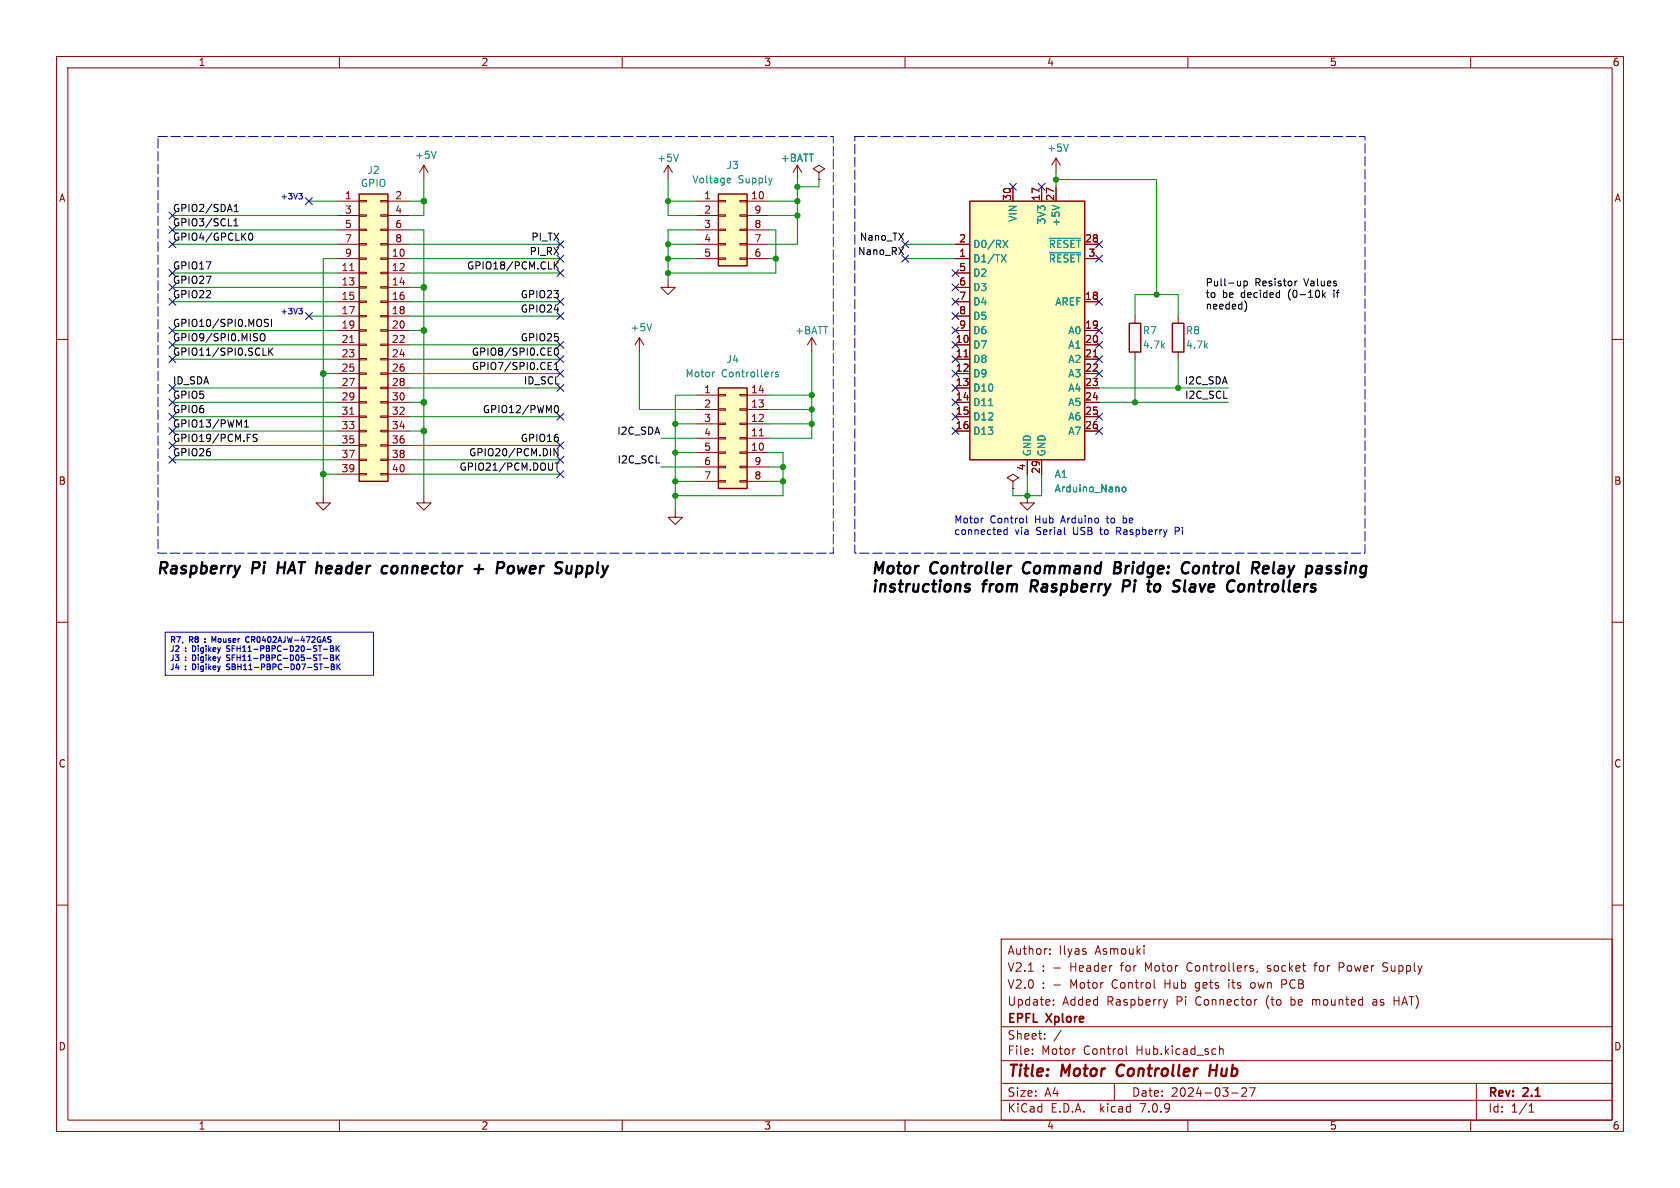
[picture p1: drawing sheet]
<svg xmlns="http://www.w3.org/2000/svg" width="297mm" height="210mm" viewBox="0 0 297 210" stroke-linecap="round" stroke-linejoin="round" font-family="sans-serif">
<path d="M0 0h297v210h-297z" fill="#fff" stroke="#fff" stroke-width=".18"/>
<g fill="none" stroke="#840000" stroke-width=".18">
<path d="M10 10h277v190h-277zM12 12h273v186h-273zM60 10v2M110 10v2M160 10v2M210 10v2M260 10v2M59.7 35.6h3.8M59.7 38.1h3.8M63.5 38h1.3v.2h-1.3zM63.5 35.4h1.3v.3h-1.3zM67.3 38h1.3v.2h-1.3z"/>
<path d="M67.3 35.4h1.3v.3h-1.3zM68.6 35.6h3.8M68.6 38.1h3.8M74.9 29.2l-.7 1.3M74.9 29.2v2.6M74.9 29.2l.8 1.3M118.1 29.2l-.8 1.3M118.1 29.2v2.6M118.1 29.2l.8 1.3M123.2 35.6h3.8M123.2 38.1h3.8M127 38h1.3v.2h-1.3z"/>
<path d="M127 35.4h1.3v.3h-1.3zM130.8 38h1.3v.2h-1.3zM130.8 35.4h1.3v.3h-1.3zM132.1 35.6h3.8M132.1 38.1h3.8M141 29.2l-.8 1.3M141 29.2v2.6M141 29.2l.7 1.3M144.8 30.5l1-.7-1-.6-1 .6 1 .7v1.3M144.8 31.8h.1M179.1 33v2.6M184.1 33v2.6"/>
<path d="M186.7 27.9l-.8 1.3M186.7 27.9v2.6M186.7 33v2.6M186.7 27.9l.8 1.3M10 60h2M59.7 45.7h3.8M59.7 53.3h3.8M59.7 58.4h3.8M59.7 43.2h3.8M59.7 48.3h3.8M59.7 50.8h3.8M59.7 55.9h3.8"/>
<path d="M59.7 40.6h3.8M61.8 47.8h.8M63.5 58.3h1.3v.2h-1.3zM63.5 55.8h1.3v.2h-1.3zM63.5 53.2h1.3v.3h-1.3zM63.5 50.7h1.3v.2h-1.3zM63.5 48.1h1.3v.3h-1.3zM63.5 45.6h1.3v.2h-1.3zM63.5 43.1h1.3v.2h-1.3zM63.5 40.5h1.3v.3h-1.3zM67.3 58.3h1.3v.2h-1.3zM67.3 55.8h1.3v.2h-1.3z"/>
<path d="M67.3 53.2h1.3v.3h-1.3zM67.3 50.7h1.3v.2h-1.3zM67.3 48.1h1.3v.3h-1.3zM67.3 45.6h1.3v.2h-1.3zM67.3 43.1h1.3v.2h-1.3zM67.3 40.5h1.3v.3h-1.3zM68.6 45.7h3.8M68.6 53.3h3.8M68.6 58.4h3.8M68.6 43.2h3.8M68.6 48.3h3.8M68.6 50.8h3.8"/>
<path d="M68.6 55.9h3.8M68.6 40.6h3.8M113 59.7l-.7 1.3M113 59.7v2.5M113 59.7l.8 1.3M118.1 49.5v1.3h1.3l-1.3 1.3-1.3-1.3h1.3M123.2 45.7h3.8M123.2 43.2h3.8M123.2 40.6h3.8M127 45.6h1.3v.2h-1.3zM127 43.1h1.3v.2h-1.3zM127 40.5h1.3v.3h-1.3z"/>
<path d="M130.8 45.6h1.3v.2h-1.3zM130.8 43.1h1.3v.2h-1.3zM130.8 40.5h1.3v.3h-1.3zM132.1 45.7h3.8M132.1 43.2h3.8M132.1 40.6h3.8M143.5 59.7l-.8 1.3M143.5 59.7v2.5M143.5 59.7l.8 1.3M168.9 45.7h2.5M168.9 53.3h2.5M168.9 58.4h2.5"/>
<path d="M168.9 43.2h2.5M168.9 48.3h2.5M168.9 50.8h2.5M168.9 55.9h2.5M191.8 45.7h2.5M191.8 53.3h2.5M191.8 58.4h2.5M191.8 43.2h2.5M200.7 55.9v1.3M208.3 55.9v1.3M285 60h2M59.7 61h3.8"/>
<path d="M59.7 63.5h3.8M59.7 66h3.8M59.7 68.6h3.8M59.7 71.1h3.8M59.7 73.7h3.8M59.7 76.2h3.8M59.7 78.7h3.8M61.8 60.5h.8M61.8 73.2h.8M63.5 78.6h1.3v.3h-1.3zM63.5 76.1h1.3v.2h-1.3zM63.5 73.5h1.3v.3h-1.3z"/>
<path d="M63.5 71h1.3v.2h-1.3zM63.5 68.5h1.3v.2h-1.3zM63.5 65.9h1.3v.3h-1.3zM63.5 63.4h1.3v.2h-1.3zM63.5 60.8h1.3v.3h-1.3zM67.3 78.6h1.3v.3h-1.3zM67.3 76.1h1.3v.2h-1.3zM67.3 73.5h1.3v.3h-1.3zM67.3 71h1.3v.2h-1.3zM67.3 68.5h1.3v.2h-1.3zM67.3 65.9h1.3v.3h-1.3zM67.3 63.4h1.3v.2h-1.3z"/>
<path d="M67.3 60.8h1.3v.3h-1.3zM68.6 61h3.8M68.6 63.5h3.8M68.6 66h3.8M68.6 68.6h3.8M68.6 71.1h3.8M68.6 73.7h3.8M68.6 76.2h3.8M68.6 78.7h3.8M123.2 69.9h3.8M123.2 77.5h3.8M123.2 74.9h3.8"/>
<path d="M123.2 72.4h3.8M127 79.9h1.3v.2h-1.3zM127 77.3h1.3v.3h-1.3zM127 74.8h1.3v.3h-1.3zM127 72.3h1.3v.2h-1.3zM127 69.7h1.3v.3h-1.3zM130.8 79.9h1.3v.2h-1.3zM130.8 77.3h1.3v.3h-1.3zM130.8 74.8h1.3v.3h-1.3zM130.8 72.3h1.3v.2h-1.3zM130.8 69.7h1.3v.3h-1.3zM132.1 69.9h3.8"/>
<path d="M132.1 77.5h3.8M132.1 74.9h3.8M132.1 72.4h3.8M134.2 77.1h.8M168.9 61h2.5M168.9 63.5h2.5M168.9 66h2.5M168.9 68.6h2.5M168.9 71.1h2.5M168.9 73.7h2.5M168.9 76.2h2.5M170.4 63.1h.7"/>
<path d="M191.8 61h2.5M191.8 63.5h2.5M191.8 66h2.5M191.8 68.6h2.5M191.8 71.1h2.5M191.8 73.7h2.5M191.8 76.2h2.5M193.3 63.1h.7M200.7 62.2v1.3M208.3 62.2v1.3M57.1 87.6v1.3h1.3l-1.3 1.3-1.2-1.3h1.2M59.7 81.3h3.8"/>
<path d="M59.7 83.8h3.8M63.5 83.7h1.3v.2h-1.3zM63.5 81.2h1.3v.2h-1.3zM67.3 83.7h1.3v.2h-1.3zM67.3 81.2h1.3v.2h-1.3zM68.6 81.3h3.8M68.6 83.8h3.8M74.9 87.6v1.3h1.3l-1.3 1.3-1.2-1.3h1.2M119.4 90.2v1.2h1.2l-1.2 1.3-1.3-1.3h1.3M123.2 80h3.8M123.2 82.6h3.8M123.2 85.1h3.8"/>
<path d="M127 85h1.3v.2h-1.3zM127 82.4h1.3v.3h-1.3zM130.8 85h1.3v.2h-1.3zM130.8 82.4h1.3v.3h-1.3zM132.1 80h3.8M132.1 82.6h3.8M132.1 85.1h3.8M179.1 85.1l1-.6-1-.7-1 .7 1 .6v1.3M179.1 86.4h.1M181.6 87.6v1.3h1.3l-1.3 1.3-1.3-1.3h1.3M181.6 81.3v2.5M184.1 81.3v2.5"/>
<path d="M10 110h2M285 110h2M10 160h2M285 160h2M177 166h108v32h-108zM181.8 171.7h.9M185.6 168.6v.1M185.6 167.8v.1M186.2 177.6v.1M186.2 176.8v.1M202.2 167.2v.1M204.1 174.6l.1 .1"/>
<path d="M206.4 176.7l-.4 1M217.2 173.2v.1M217.2 173.7v1M221.4 173.7l-.3 .3v.4l.3 .3M221.5 171.3v.3M222.2 176.7l-.2 .1M222.3 171.6l-.1 .3M224 171.6l.2 .1M224.1 170.8v.3M226.6 174h.6M227.2 173.2h-.6v1.5M232 176.7v1"/>
<path d="M232.1 176.8h-.1M232.2 170.7h.6M232.7 170.2l-.2 .2v1.3M236.7 171h.6M237.3 170.2h-.6v1.5M243.2 176.7l-.5 .1M243.2 177.1h-.3a.29 .29 0 0 0-.2 .3 .29 .29 0 0 0 .2 .3h.3M244.5 171.6l.5 .1M245.1 170.2h-.4l-.2 .3 .1 .3 .4 .2M246.5 176.2v1.5M246.5 176.9h.8M60 198v2"/>
<path d="M110 198v2M160 198v2M177 194.5h108M177 191.5h108M177 187.5h108M177 181.5h108M182.5 186.3v.1M182.5 185.5v.1M184.7 183.6v.1M184.7 182.8v.1M187.6 182.1l-1.3 2M197 191.5v3"/>
<path d="M199.1 184.9v1.3l.2 .2M210 198v2M215.6 184.9v1.5M215.6 185.5l.2-.1 .4 .1v.9M217.7 193.2h1.2M219.5 192.4l.6-.1 .2 .1 .1 .3-.9 1.1h.9M220.9 192.3h1l-.7 1.5M260 198v2M261 191.5v6.5M270.3 196.6h.9M270.3 195.5l.4-.4v1.5"/>
</g>
<path d="M197.7 188.5a1.27 1.27 0 0 0 0 1.6M213.9 189.2h1.2M214 188.2l-.2 2" fill="none" stroke="#840000" stroke-width=".4"/>
<g fill="none" stroke="#008484" stroke-width=".18">
<path d="M77.1 26.7l-.4 1.3M119.9 27.2l-.4 1.3M128.8 31.5h.3l.1 .3-.6 .1M129.1 32.3h-.3M186 36.3l1.3 .4M188.9 25.5l-.5 1.2M115.2 57.2l-.4 1.3M177 45l.9 1.3M177.3 42.5l.9 1.3M177.9 45l-.9 1.3M178.2 42.5l-.9 1.3M185.5 42.1h5.5"/>
<path d="M185.5 44.7h5.5M126.2 65.8h.1M136.6 65.8h.1M137.6 65.8h-.3l-.2 .2 .1 .1 .4 .2v.3h-.5M174.8 71.7h.7M198.4 86.2l.2-.1 .4 .1v.5l-.1 .2h-.3l-.2-.1z"/>
</g>
<path d="M63.5 34.3h5.1v50.8h-5.1zM127 34.3h5.1v12.7h-5.1zM171.4 35.6h20.4v45.7h-20.4zM199.6 57.2h2.1v5h-2.1zM207.3 57.2h2v5h-2zM127 68.6h5.1v17.8h-5.1z" fill="none" stroke="#840000" stroke-width=".25"/>
<g fill="#ffffc2" stroke="#ffffc2" stroke-width=".18">
<path d="M171.4 35.6h20.4v45.7h-20.4z"/>
<path d="M63.5 34.3h5.1v50.8h-5.1z"/>
<path d="M127 68.6h5.1v17.8h-5.1z"/>
<path d="M127 34.3h5.1v12.7h-5.1z"/>
</g>
<g fill="none" stroke="#000" stroke-width=".18">
<path d="M41.3 39.9h.8M41.3 39l.4-.3v1.2M41.4 37.4h.7M41.4 36.5l.4-.4v1.3M44.1 41.3l.1-.1a.68 .68 0 0 1 .5 .6 .68 .68 0 0 1-.5 .7 .84 .84 0 0 1-.1-1.2zM46.2 59h.1a.43 .43 0 0 1 .5 .4v.4a.42 .42 0 0 1-.4 .5 .42 .42 0 0 1-.4-.5v-.4zM47.5 56.5l-.5-.1-.3 .3 .1 .3 .6 .2v.4l-.2 .1h-.5M48 56.4v1.3M98 46.3v1.3M98.2 46.8l.5 .8M98.7 46.3l-.7 .7M219.3 49.7v.8"/>
<path d="M219.3 50.4l-.4 .1M219.9 49.7h.4l.2 .2-.1 .6h-.5M219.9 49.7v1.3M220.3 53.5a1.48 1.48 0 0 1-.3 1.6M229.3 49.7l-.4 .2M233.8 51.3v1.3M233.9 52.1l.4 .5M234.3 51.7l-.5 .5M43.2 75.5h.7M43.2 74.6l.4-.4v1.3M45.5 76.8h-.5l-.2 .1v.4l.5 .2 .2 .3-.3 .2h-.5M46.5 62.8h.6"/>
<path d="M47.5 61.5v1.3M47.7 62.1l.5 .7M48.2 61.5l-.7 .8M96.9 64.7h.4M96.9 65.3h.6M96.9 64.1h.6M98 65.3h.7M98 64.4l.4-.3v1.2M98.1 61.6l.2-.1a.68 .68 0 0 1 .4 .7 .68 .68 0 0 1-.4 .6l-.2-.1-.1-.4zM98.1 71.8l.2-.1a.68 .68 0 0 1 .4 .6 .68 .68 0 0 1-.4 .7l-.2-.2-.1-.3zM98.7 79.3v1.3l-.8-1.3v1.3M98.1 81.8h.7"/>
<path d="M98.5 81.8v1.3"/>
</g>
<g fill="none" stroke="#0000c2" stroke-width=".18">
<path d="M52.8 34.2h.6l-.3 .4M53.2 34.6l.2 .2v.2l-.2 .2M52.8 54.5h.6l-.3 .4M53.2 54.9l.2 .2v.2l-.2 .2M173.7 91.6h.1M178.1 93.2v1.3M178.1 93.7l-.4-.1-.2 .3 .1 .5h.5M181.5 91.2v1.1l.1 .1M197.4 93.2v1.3M197.4 93.9h.5M198.6 91.2v1.2M198.6 92.4h.1"/>
<path d="M198.7 91.6l-.1 .1M207.8 93.9h.4M208.2 93.2h-.4v1.3M29.2 111.8h36.8v7.6h-36.8z"/>
</g>
<g fill="none" stroke="#000" stroke-width=".4">
<path d="M29.5 99.6l-.2-.2h-.8l-.2 2M35.8 99.4l-.3 2M45.8 99.6l-.2-.2h-.8l-.3 2M46.8 99.4l-.1 .1 .1 .1M46.8 99.4l.1 .1-.1 .1M46.8 99.4v.2M49.3 99.4l-.3 2M50.4 99.4l-.2 2M52.8 99.4h1.1M53.4 99.4l-.3 2M56.1 99.4l-.2 2M62.3 99.4l-.2 2"/>
<path d="M78.3 99.4l-.2 1.7M84.7 99.8l-.2 1.6M99.5 99.5a.85 .85 0 0 0-1.1 .1M105.8 99.4l-.3 1.7M159 99.4l-.2 1.7M165.8 99.6a.69 .69 0 0 0-1.1 .1M170.3 99.4l-.2 1.7M174.5 99.4l-.2 1.7M175.5 99.4l-.2 1.7M182.2 99.6a.88 .88 0 0 0-1 0 .88 .88 0 0 0-.4 .9l.1 .6 .2 .2M194.7 99.4l-.3 2M198.1 99.6l-.3-.2h-.6l-.3 2 1-.1"/>
<path d="M200.4 99.4l-.1 .1 .1 .1M200.4 99.4l.1 .1-.1 .1M200.4 99.4v.2M202.2 99.4l-.2 2M210.3 99.6a.69 .69 0 0 0-1.1 .1M214.8 99.4l-.2 1.7M219 99.4l-.2 1.7M225.3 99.4l-.3 1.7M238 99.4l-.1 .1 .1 .1M238 99.4l.1 .1-.1 .1M238 99.4v.2M50.8 101.4l1-2 .4 2"/>
<path d="M67.8 100.1l.2-.1 .5 .1M68.4 101.3l-.6 .1M69.2 100.4v.8M83.9 100.6h1.5M89 100.2a.51 .51 0 0 0-.2-.8h-.8l-.2 2M89.9 100.2a.52 .52 0 0 1 .6-.2 .52 .52 0 0 1 .4 .4l-.1 .6a.55 .55 0 0 1-.5 .4 .55 .55 0 0 1-.6-.4zM101.9 101.3l.6 .1M102 100l-.2 2M102.6 100l-.6 .1M154.6 101.4l.3-2 .5 1.4 .8-1.4-.2 2M159.3 102.6l-.3 1.7M165.2 102.6l-.3 1.7"/>
<path d="M170.7 103.8l.5 .1 .2 .3-.1 .3-.6 .1M182.4 102.6l-.2 2M189.6 102.6l-.2 2M197 100.3h.7M197.7 100.3l.3 .1M197.9 100.2l-.2 .1M198.7 102.6l-.3 2M203.2 102.6l-.3 1.7M204.1 103.6v.8a.52 .52 0 0 0 .7 .1M209.5 102.6l-.2 1.7 .3 .3M210.1 101.2a.73 .73 0 0 1-.9 .1M219.1 103.4l-.2 .2"/>
<path d="M219.9 103.4v.8a.57 .57 0 0 1-1 .2M222.5 100.2a.51 .51 0 0 0-.2-.8h-.8l-.2 2M222.8 102.6l-.2 1.7M224 100l-.6 .1-.2 1 .3 .3h.4M224.3 100.5l-1 .2M227 102.6l-.2 1.7M228 102.6l-.2 1.7M233.1 100l.5 .1v1.3M233.6 101.3l-.7 .1M233.7 100.5l-.7 .1"/>
</g>
<g fill="none" stroke="#0000c2" stroke-width=".2">
<path d="M30.6 114.2v.7M30.6 115.8v.7M30.6 117.4v.7M30.9 112.6l-.6-.1v1M31.2 112.5h.7l-.4 1M31.3 117.3l-.3 .7M34 112.6l-.5-.1v1M34 114.2v1h.3M34.3 115.8h-.3v1h.3M34.3 117.4h-.3v1h.3M34.5 112.6l.2-.1 .3 .1M36.2 113.5h.1"/>
<path d="M36.2 112.9v.1M36.9 114.2v1M36.9 115.8v1M36.9 117.4v1M37.5 113.5v-1l.3 .8 .3-.8v1M40 115.1h.5M40 116.7h.5M40 118.3h.5M40.1 114.6l.4 .1M40.6 117.4h-.4l-.2 .2 .1 .2 .4 .1M40.6 115.8h-.4l-.2 .2 .1 .2 .4 .1M41 114.2v1"/>
<path d="M41 115.8v1M41 117.4v1M41.9 114.2v1M41.9 115.8v1M42 117.4v1M42.5 114.2v1M42.5 115.8v1M42.6 117.4v1M43.2 114.2v1M43.2 115.8v1M43.3 117.4v1M44 112.6l-.2-.1-.3 .2"/>
<path d="M44 113.5h-.4M44 114.3l.1-.1v1M44.1 115.8v1M44.3 117.4v1M45 112.6l-.5-.1v1M45.5 112.6l.2-.1 .2 .1M46.1 114.2v1M46.1 115.8v1M46.2 117.4v1M46.6 112.5l-.2 .7M47.1 114.2v1M47.1 115.8v1"/>
<path d="M47.2 117.4v1M47.4 112.6l.2-.1 .2 .1M48.1 114.2v1M48.1 115.8v1M48.2 117.4v1M48.3 112.6l.1-.1 .4 .1M49.1 113.5l.4-1 .3 1M50.4 112.5v.8M50.8 112.5l.2 1M51.3 114.2v1M51.3 115.8v1M51.5 117.4v1"/>
<path d="M51.7 112.5l-.3 1M53.3 115.8l-.1 .4M53.5 112.5l-.3 .7M54 117.4l-.4 1M54.1 112.5h.7l-.4 1M55.1 112.6l.2-.1 .4 .1M56.6 114.2v1M56.6 115.8v1M56.7 112.6l-.3-.1-.2 .2M56.7 117.4v1M57 113.5l.3-1 .4 1M57.2 114.8h.7"/>
<path d="M57.2 116.4h.7M57.3 118h.8M58.4 115.8h.4l.1 .2-.1 .2 .1 .1 .1 .3-.2 .2h-.4zM58.4 114.2v1l.5-.1 .1-.3-.2-.2M58.4 114.6h.4M58.4 116.2h.4M58.5 112.6h-.5M58.6 117.4h.3l.2 .2-.2 .3h.2v.3l-.2 .2h-.3zM58.6 117.9h.3M58.9 114.6h-.1M59.4 114.2v1M59.4 115.8v1"/>
<path d="M59.6 114.6l.4 .6M59.6 116.2l.4 .6M59.6 117.4v1M59.7 117.8l.4 .6M60 114.2l-.6 .5M60 115.8l-.6 .5M60.1 117.4l-.5 .5"/>
</g>
<path d="M27.9 24.1h119.4v73.7h-119.4v-73.7M151.1 24.1h90.2v73.7h-90.2v-73.7" fill="none" stroke="#0000c2" stroke-width=".18" stroke-dasharray="1.7 .6"/>
<g fill="none" stroke="#008400" stroke-width=".18">
<path d="M30.5 38.1h29.2M54.6 35.6h5.1M72.4 35.6h2.5M74.9 31.8v6.3h-2.5M118.1 31.8v6.3h5.1M118.1 35.6h5.1M135.9 38.1h5.1M135.9 35.6h5.1M141 31.8v11.4h-5.1M144.8 31.8v1.2h-3.8M186.7 31.8h17.8v20.3M186.7 30.5v2.5"/>
<path d="M30.5 40.6h29.2M30.5 43.2h29.2M30.5 48.3h29.2M30.5 53.3h29.2M30.5 50.8h29.2M30.5 58.4h29.2M54.6 55.9h5.1M59.7 45.7h-2.6v41.9M72.4 40.6h2.5v47M72.4 43.2h26.7M72.4 48.3h26.7M72.4 45.7h26.7"/>
<path d="M72.4 53.3h26.7M72.4 55.9h26.7M72.4 50.8h2.5M72.4 58.4h2.5M118.1 43.2h5.1M118.1 45.7h5.1M123.2 40.6h-5.1v8.9M135.9 40.6h1.3v7.7h-19.1M135.9 45.7h1.3M160 43.2h8.9M160 45.7h8.9M200.7 55.9v-3.8h7.6v3.8"/>
<path d="M30.5 63.5h29.2M30.5 61h29.2M30.5 68.6h29.2M30.5 78.7h29.2M30.5 71.1h29.2M30.5 73.7h29.2M30.5 76.2h29.2M57.1 66h2.6M72.4 66h26.7M72.4 63.5h26.7M72.4 61h26.7M72.4 68.6h26.7"/>
<path d="M72.4 78.7h26.7M72.4 71.1h2.5M72.4 73.7h26.7M72.4 76.2h2.5M113 62.2v10.2h10.2M116.8 77.5h6.4M119.4 74.9h3.8M123.2 69.9h-3.8v20.3M135.9 72.4h7.6M135.9 74.9h7.6M135.9 69.9h7.6M143.5 62.2v15.3h-7.6"/>
<path d="M194.3 68.6h22.9M194.3 71.1h22.9M200.7 63.5v7.6M208.3 63.5v5.1M30.5 81.3h29.2M57.1 83.8h2.6M72.4 83.8h26.7M72.4 81.3h26.7M116.8 82.6h6.4M119.4 80h3.8M119.4 85.1h3.8M135.9 80h2.5v7.6h-19"/>
<path d="M135.9 82.6h2.5M135.9 85.1h2.5M181.6 83.8v3.8M184.1 83.8v3.8h-5v-1.2"/>
</g>
<g fill="none" stroke="#000084" stroke-width=".18">
<path d="M29.9 37.5l1.2 1.2M31.1 37.5l-1.2 1.2M54 35l1.2 1.2M55.2 35l-1.2 1.2M178.5 32.4l1.2 1.2M179.7 32.4l-1.2 1.2M183.5 32.4l1.3 1.2M184.8 32.4l-1.3 1.2M29.9 42.6l1.2 1.2M29.9 52.7l1.2 1.2M29.9 57.8l1.2 1.2M29.9 50.2l1.2 1.2"/>
<path d="M29.9 47.7l1.2 1.2M29.9 40l1.2 1.2M31.1 42.6l-1.2 1.2M31.1 52.7l-1.2 1.2M31.1 57.8l-1.2 1.2M31.1 50.2l-1.2 1.2M31.1 47.7l-1.2 1.2M31.1 40l-1.2 1.2M54 55.3l1.2 1.2M55.2 55.3l-1.2 1.2M98.5 42.6l1.2 1.2M98.5 47.7l1.2 1.2"/>
<path d="M98.5 45.1l1.2 1.2M98.5 52.7l1.2 1.2M98.5 55.3l1.2 1.2M99.7 42.6l-1.2 1.2M99.7 47.7l-1.2 1.2M99.7 45.1l-1.2 1.2M99.7 52.7l-1.2 1.2M99.7 55.3l-1.2 1.2M159.4 45.1l1.2 1.2M159.4 42.6l1.2 1.2M160.6 45.1l-1.2 1.2M160.6 42.6l-1.2 1.2"/>
<path d="M168.3 57.8l1.2 1.2M168.3 52.7l1.2 1.2M168.3 50.2l1.2 1.2M168.3 55.3l1.2 1.2M168.3 47.7l1.2 1.2M169.5 57.8l-1.2 1.2M169.5 47.7l-1.2 1.2M169.5 52.7l-1.2 1.2M169.5 50.2l-1.2 1.2M169.5 55.3l-1.2 1.2M193.7 42.6l1.2 1.2M193.7 52.7l1.2 1.2"/>
<path d="M193.7 45.1l1.2 1.2M193.7 57.8l1.2 1.2M194.9 42.6l-1.2 1.2M194.9 52.7l-1.2 1.2M194.9 45.1l-1.2 1.2M194.9 57.8l-1.2 1.2M29.9 62.9l1.2 1.2M29.9 60.4l1.2 1.2M29.9 70.5l1.2 1.2M29.9 68l1.2 1.2M29.9 75.6l1.2 1.2M29.9 73.1l1.2 1.2"/>
<path d="M29.9 78.1l1.2 1.2M31.1 62.9l-1.2 1.2M31.1 60.4l-1.2 1.2M31.1 70.5l-1.2 1.2M31.1 68l-1.2 1.2M31.1 75.6l-1.2 1.2M31.1 73.1l-1.2 1.2M31.1 78.1l-1.2 1.2M98.5 78.1l1.2 1.2M98.5 73.1l1.2 1.2M98.5 62.9l1.2 1.2M98.5 60.4l1.2 1.2"/>
<path d="M98.5 65.4l1.2 1.2M98.5 68l1.2 1.2M99.7 78.1l-1.2 1.2M99.7 73.1l-1.2 1.2M99.7 62.9l-1.2 1.2M99.7 60.4l-1.2 1.2M99.7 65.4l-1.2 1.2M99.7 68l-1.2 1.2M168.3 65.4l1.2 1.2M168.3 62.9l1.2 1.2M168.3 68l1.2 1.2M168.3 60.4l1.2 1.2"/>
<path d="M168.3 75.6l1.2 1.2M168.3 70.5l1.2 1.2M168.3 73.1l1.2 1.2M169.5 65.4l-1.2 1.2M169.5 62.9l-1.2 1.2M169.5 68l-1.2 1.2M169.5 60.4l-1.2 1.2M169.5 70.5l-1.2 1.2M169.5 75.6l-1.2 1.2M169.5 73.1l-1.2 1.2M193.7 60.4l1.2 1.2M193.7 65.4l1.2 1.2"/>
<path d="M193.7 75.6l1.2 1.2M193.7 62.9l1.2 1.2M193.7 73.1l1.2 1.2M194.9 60.4l-1.2 1.2M194.9 65.4l-1.2 1.2M194.9 75.6l-1.2 1.2M194.9 62.9l-1.2 1.2M194.9 73.1l-1.2 1.2M29.9 80.7l1.2 1.2M31.1 80.7l-1.2 1.2M98.5 80.7l1.2 1.2M98.5 83.2l1.2 1.2"/>
<path d="M99.7 80.7l-1.2 1.2M99.7 83.2l-1.2 1.2"/>
</g>
<g fill="#008400" stroke="#008400" stroke-width=".18">
<circle cx="57.2" cy="83.8" r=".51"/>
<circle cx="74.9" cy="76.2" r=".51"/>
<circle cx="74.9" cy="71.1" r=".51"/>
<circle cx="74.9" cy="58.4" r=".51"/>
<circle cx="57.2" cy="66" r=".51"/>
<circle cx="74.9" cy="50.8" r=".51"/>
<circle cx="74.9" cy="35.6" r=".51"/>
<circle cx="118.1" cy="48.3" r=".46"/>
<circle cx="138.4" cy="82.6" r=".46"/>
<circle cx="143.5" cy="72.4" r=".46"/>
<circle cx="138.4" cy="85.1" r=".46"/>
<circle cx="143.5" cy="69.9" r=".46"/>
<circle cx="119.4" cy="87.6" r=".46"/>
<circle cx="119.4" cy="85.1" r=".46"/>
<circle cx="119.4" cy="74.9" r=".46"/>
<circle cx="118.1" cy="35.6" r=".46"/>
<circle cx="118.1" cy="43.2" r=".46"/>
<circle cx="118.1" cy="45.7" r=".46"/>
<circle cx="119.4" cy="80" r=".46"/>
<circle cx="204.5" cy="52.1" r=".46"/>
<circle cx="186.7" cy="31.8" r=".46"/>
<circle cx="141" cy="38.1" r=".46"/>
<circle cx="141" cy="33" r=".46"/>
<circle cx="141" cy="35.6" r=".46"/>
<circle cx="143.5" cy="74.9" r=".46"/>
<circle cx="137.2" cy="45.7" r=".46"/>
<circle cx="208.3" cy="68.6" r=".46"/>
<circle cx="200.7" cy="71.1" r=".46"/>
<circle cx="181.6" cy="87.6" r=".46"/>
</g>
<g font-size="2.8">
<text x="27.5" y="102.5">Raspberry</text>
<text x="44.6" y="102.5">Pi</text>
<text x="49.9" y="102.5">HAT header</text>
<text x="70" y="102.5">connector</text>
<text x="87.1" y="102.5">+</text>
<text x="91.9" y="102.5">Power</text>
<text x="103" y="102.5">Supply</text>
<text x="153.9" y="102.5">Motor</text>
<text x="153.9" y="105.7">instructions</text>
<text x="164.5" y="102.5">Controller</text>
<text x="173.8" y="105.7">from</text>
<text x="181.7" y="102.5">Command</text>
<text x="183" y="105.7">Raspberry</text>
<text x="198.6" y="102.5">Bridge:</text>
<text x="200.1" y="105.7">Pi</text>
<text x="205.4" y="105.7">to</text>
<text x="210.7" y="105.7">Slave</text>
<text x="211.4" y="102.5">Control</text>
<text x="221" y="105.7">Controllers</text>
<text x="224.6" y="102.5">Relay</text>
<text x="235" y="102.5">passing</text>
</g>
<g font-size="2.8" fill="#840000">
<text x="178" y="190.9">Title:</text>
<text x="187.7" y="190.9">Motor</text>
<text x="198.3" y="190.9">Controller</text>
<text x="215.4" y="190.9">Hub</text>
</g>
<g font-size="2.1" fill="#840000">
<text x="178" y="172">V2.1</text>
<text x="178" y="169">Author:</text>
<text x="184.2" y="172">: -</text>
<text x="187.2" y="169">Ilyas</text>
<text x="189.3" y="172">Header</text>
<text x="193.7" y="169">Asmouki</text>
<text x="198.4" y="172">for</text>
<text x="202.9" y="172">Motor</text>
<text x="210.4" y="172">Controllers,</text>
<text x="224.7" y="172">socket</text>
<text x="233.3" y="172">for</text>
<text x="237.7" y="172">Power</text>
<text x="245.6" y="172">Supply</text>
<text x="178" y="178">Update:</text>
<text x="178" y="175">V2.0</text>
<text x="184.2" y="175">: -</text>
<text x="187.8" y="178">Added</text>
<text x="189.3" y="175">Motor</text>
<text x="195.7" y="178">Raspberry</text>
<text x="196.8" y="175">Control</text>
<text x="206.3" y="175">Hub</text>
<text x="208.1" y="178">Pi</text>
<text x="211.6" y="178">Connector</text>
<text x="211.9" y="175">gets</text>
<text x="217.9" y="175">its</text>
<text x="222" y="175">own</text>
<text x="224.2" y="178">(to</text>
<text x="227.6" y="175">PCB</text>
<text x="228.7" y="178">be</text>
<text x="232.7" y="178">mounted</text>
<text x="243.5" y="178">as</text>
<text x="247.4" y="178">HAT)</text>
<text x="178" y="184">Sheet:</text>
<text x="178" y="181.2">EPFL</text>
<text x="185.1" y="181.2">Xplore</text>
<text x="178" y="186.7">File:</text>
<text x="184.1" y="186.7">Motor</text>
<text x="191.6" y="186.7">Control</text>
<text x="201" y="186.7">Hub.kicad_sch</text>
<text x="178" y="196.9">KiCad</text>
<text x="178" y="194.1">Size:</text>
<text x="184.7" y="194.1">A4</text>
<text x="185.7" y="196.9">E.D.A.</text>
<text x="194.6" y="196.9">kicad</text>
<text x="200" y="194.1">Date:</text>
<text x="201.8" y="196.9">7.0.9</text>
<text x="207" y="194.1">2024-03-27</text>
<text x="263" y="194.3">Rev:</text>
<text x="263" y="196.9">Id:</text>
<text x="267.1" y="196.9">1/1</text>
<text x="269.4" y="194.3">2.1</text>
</g>
<g font-size="1.8" fill="#840000">
<text x="35" y="11.9">1</text>
<text x="85" y="11.9">2</text>
<text x="135" y="11.9">3</text>
<text x="185" y="11.9">4</text>
<text x="235" y="11.9">5</text>
<text x="285" y="11.9">6</text>
<text x="10.3" y="35.9">A</text>
<text x="60.9" y="35.3">1</text>
<text x="69.8" y="35.3">2</text>
<text x="124.4" y="35.3">1</text>
<text x="132.7" y="35.3">10</text>
<text x="178.8" y="35.6" transform="rotate(-90 178.8 35.6)">30</text>
<text x="183.9" y="35.6" transform="rotate(-90 183.9 35.6)">17</text>
<text x="186.4" y="35.6" transform="rotate(-90 186.4 35.6)">27</text>
<text x="285.3" y="35.9">A</text>
<text x="60.9" y="37.8">3</text>
<text x="60.9" y="40.4">5</text>
<text x="69.8" y="37.8">4</text>
<text x="69.8" y="40.4">6</text>
<text x="124.4" y="37.8">2</text>
<text x="124.4" y="40.4">3</text>
<text x="133.3" y="40.4">8</text>
<text x="133.3" y="37.8">9</text>
<text x="60.9" y="42.9">7</text>
<text x="60.9" y="45.5">9</text>
<text x="69.2" y="45.5">10</text>
<text x="69.8" y="42.9">8</text>
<text x="124.4" y="42.9">4</text>
<text x="124.4" y="45.5">5</text>
<text x="133.3" y="45.5">6</text>
<text x="133.3" y="42.9">7</text>
<text x="169.5" y="45.5">1</text>
<text x="169.5" y="42.9">2</text>
<text x="191.7" y="42.9">28</text>
<text x="192.3" y="45.5">3</text>
<text x="60.3" y="48">11</text>
<text x="60.3" y="50.5">13</text>
<text x="60.3" y="53.1">15</text>
<text x="69.2" y="48">12</text>
<text x="69.2" y="50.5">14</text>
<text x="69.2" y="53.1">16</text>
<text x="169.5" y="48">5</text>
<text x="169.5" y="50.5">6</text>
<text x="169.5" y="53.1">7</text>
<text x="191.7" y="53.1">18</text>
<text x="60.3" y="55.6">17</text>
<text x="60.3" y="58.2">19</text>
<text x="69.2" y="55.6">18</text>
<text x="69.2" y="58.2">20</text>
<text x="169.5" y="55.6">8</text>
<text x="169.5" y="58.2">9</text>
<text x="191.7" y="58.2">19</text>
<text x="60.3" y="60.7">21</text>
<text x="60.3" y="63.2">23</text>
<text x="60.3" y="65.8">25</text>
<text x="69.2" y="60.7">22</text>
<text x="69.2" y="63.2">24</text>
<text x="69.2" y="65.8">26</text>
<text x="168.9" y="60.7">10</text>
<text x="168.9" y="63.2">11</text>
<text x="168.9" y="65.8">12</text>
<text x="191.7" y="60.7">20</text>
<text x="191.7" y="63.2">21</text>
<text x="191.7" y="65.8">22</text>
<text x="60.3" y="68.3">27</text>
<text x="60.3" y="70.9">29</text>
<text x="69.2" y="68.3">28</text>
<text x="69.2" y="70.9">30</text>
<text x="124.4" y="69.6">1</text>
<text x="132.7" y="69.6">14</text>
<text x="168.9" y="68.3">13</text>
<text x="168.9" y="70.9">14</text>
<text x="191.7" y="68.3">23</text>
<text x="191.7" y="70.9">24</text>
<text x="60.3" y="73.4">31</text>
<text x="60.3" y="75.9">33</text>
<text x="69.2" y="73.4">32</text>
<text x="69.2" y="75.9">34</text>
<text x="124.4" y="72.1">2</text>
<text x="124.4" y="74.7">3</text>
<text x="124.4" y="77.2">4</text>
<text x="132.7" y="77.2">11</text>
<text x="132.7" y="74.7">12</text>
<text x="132.7" y="72.1">13</text>
<text x="168.9" y="73.4">15</text>
<text x="168.9" y="75.9">16</text>
<text x="191.7" y="73.4">25</text>
<text x="191.7" y="75.9">26</text>
<text x="60.3" y="78.5">35</text>
<text x="60.3" y="81">37</text>
<text x="60.3" y="83.6">39</text>
<text x="69.2" y="78.5">36</text>
<text x="69.2" y="81">38</text>
<text x="69.2" y="83.6">40</text>
<text x="124.4" y="79.8">5</text>
<text x="124.4" y="82.3">6</text>
<text x="132.7" y="79.8">10</text>
<text x="133.3" y="82.3">9</text>
<text x="181.4" y="83.3" transform="rotate(-90 181.4 83.3)">4</text>
<text x="183.9" y="83.9" transform="rotate(-90 183.9 83.9)">29</text>
<text x="10.3" y="85.9">B</text>
<text x="124.4" y="84.8">7</text>
<text x="133.3" y="84.8">8</text>
<text x="285.3" y="85.9">B</text>
<text x="10.3" y="135.9">C</text>
<text x="285.3" y="135.9">C</text>
<text x="10.3" y="185.9">D</text>
<text x="285.3" y="185.9">D</text>
<text x="35" y="199.9">1</text>
<text x="85" y="199.9">2</text>
<text x="135" y="199.9">3</text>
<text x="185" y="199.9">4</text>
<text x="235" y="199.9">5</text>
<text x="285" y="199.9">6</text>
</g>
<g font-size="1.8" fill="#008484">
<text x="73.3" y="28.3">+5V</text>
<text x="116.1" y="28.8">+5V</text>
<text x="137.9" y="28.8">+BATT</text>
<text x="185" y="27">+5V</text>
<text x="63.7" y="33.2">GPIO</text>
<text x="64.8" y="30.9">J2</text>
<text x="122.3" y="32.6">Voltage</text>
<text x="128.3" y="30.1">J3</text>
<text x="130.5" y="32.6">Supply</text>
<text x="179.9" y="39.3" transform="rotate(-90 179.9 39.3)">VIN</text>
<text x="185" y="39.8" transform="rotate(-90 185 39.8)">3V3</text>
<text x="187.6" y="40.1" transform="rotate(-90 187.6 40.1)">+5V</text>
<text x="172" y="46.6">D1/TX</text>
<text x="172" y="44">D0/RX</text>
<text x="185.3" y="44">~{RESET}</text>
<text x="185.3" y="46.6">~{RESET}</text>
<text x="172" y="49.1">D2</text>
<text x="172" y="51.7">D3</text>
<text x="111.4" y="58.8">+5V</text>
<text x="140.5" y="59.3">+BATT</text>
<text x="172" y="54.2">D4</text>
<text x="172" y="56.7">D5</text>
<text x="172" y="59.3">D6</text>
<text x="186.5" y="54.2">AREF</text>
<text x="188.8" y="59.3">A0</text>
<text x="201.9" y="59.3">R7</text>
<text x="209.6" y="59.3">R8</text>
<text x="128.3" y="64.4">J4</text>
<text x="172" y="61.8">D7</text>
<text x="172" y="64.4">D8</text>
<text x="188.8" y="61.8">A1</text>
<text x="188.8" y="64.4">A2</text>
<text x="201.9" y="61.8">4.7k</text>
<text x="209.6" y="61.8">4.7k</text>
<text x="121.1" y="66.9">Motor</text>
<text x="127.5" y="66.9">Controllers</text>
<text x="172" y="66.9">D9</text>
<text x="172" y="69.4">D10</text>
<text x="172" y="72">D11</text>
<text x="188.8" y="66.9">A3</text>
<text x="188.8" y="69.4">A4</text>
<text x="188.8" y="72">A5</text>
<text x="172" y="74.5">D12</text>
<text x="172" y="77.1">D13</text>
<text x="188.8" y="74.5">A6</text>
<text x="188.8" y="77.1">A7</text>
<text x="182.5" y="80.8" transform="rotate(-90 182.5 80.8)">GND</text>
<text x="185" y="80.8" transform="rotate(-90 185 80.8)">GND</text>
<text x="186.4" y="84.7">A1</text>
<text x="186.4" y="87.2">Arduino_Nano</text>
</g>
<g font-size="1.8">
<text x="30.5" y="37.6">GPIO2/SDA1</text>
<text x="30.5" y="40.1">GPIO3/SCL1</text>
<text x="30.5" y="42.6">GPIO4/GPCLK0</text>
<text x="30.5" y="47.7">GPIO17</text>
<text x="82.5" y="47.7">GPIO18/PCM.CLK</text>
<text x="93.5" y="45.2">PI_RX</text>
<text x="93.8" y="42.6">PI_TX</text>
<text x="151.6" y="45.2">Nano_RX</text>
<text x="151.9" y="42.6">Nano_TX</text>
<text x="30.5" y="50.3">GPIO27</text>
<text x="30.5" y="52.8">GPIO22</text>
<text x="92" y="52.8">GPIO23</text>
<text x="213" y="50.9">Pull-up</text>
<text x="213" y="53">to</text>
<text x="216.1" y="53">be</text>
<text x="219.5" y="53">decided</text>
<text x="221.8" y="50.9">Resistor</text>
<text x="228" y="53">(0-10k</text>
<text x="230.7" y="50.9">Values</text>
<text x="236.2" y="53">if</text>
<text x="30.5" y="57.9">GPIO10/SPI0.MOSI</text>
<text x="92" y="55.3">GPIO24</text>
<text x="213" y="55">needed)</text>
<text x="30.5" y="63">GPIO11/SPI0.SCLK</text>
<text x="30.5" y="60.4">GPIO9/SPI0.MISO</text>
<text x="83.3" y="65.5">GPIO7/SPI0.CE1</text>
<text x="83.3" y="63">GPIO8/SPI0.CE0</text>
<text x="92" y="60.4">GPIO25</text>
<text x="30.5" y="70.6">GPIO5</text>
<text x="30.5" y="68">ID_SDA</text>
<text x="92.5" y="68">ID_SCL</text>
<text x="209.3" y="68">I2C_SDA</text>
<text x="209.4" y="70.6">I2C_SCL</text>
<text x="30.5" y="75.7">GPIO13/PWM1</text>
<text x="30.5" y="73.1">GPIO6</text>
<text x="85.2" y="73.1">GPIO12/PWM0</text>
<text x="109" y="76.9">I2C_SDA</text>
<text x="30.5" y="80.7">GPIO26</text>
<text x="30.5" y="78.2">GPIO19/PCM.FS</text>
<text x="81.1" y="83.3">GPIO21/PCM.DOUT</text>
<text x="82.8" y="80.7">GPIO20/PCM.DIN</text>
<text x="92" y="78.2">GPIO16</text>
<text x="109.1" y="82">I2C_SCL</text>
</g>
<g font-size="1.8" fill="#0000c2">
<text x="168.6" y="92.8">Motor</text>
<text x="168.6" y="94.9">connected</text>
<text x="175" y="92.8">Control</text>
<text x="179.4" y="94.9">via</text>
<text x="183.1" y="92.8">Hub</text>
<text x="183.3" y="94.9">Serial</text>
<text x="187.9" y="92.8">Arduino</text>
<text x="190" y="94.9">USB</text>
<text x="195" y="94.9">to</text>
<text x="196.1" y="92.8">to</text>
<text x="198" y="94.9">Raspberry</text>
<text x="199.2" y="92.8">be</text>
<text x="208.6" y="94.9">Pi</text>
</g>
<g font-size="1.4" fill="#0000c2">
<text x="49.5" y="35.3">+3V3</text>
<text x="49.5" y="55.6">+3V3</text>
<text x="30" y="114.1">R7,</text>
<text x="30" y="115.7">J2</text>
<text x="30" y="117.3">J3</text>
<text x="30" y="118.9">J4</text>
<text x="32.8" y="115.7">:</text>
<text x="32.8" y="117.3">:</text>
<text x="32.8" y="118.9">:</text>
<text x="33.6" y="114.1">R8</text>
<text x="34.5" y="115.7">Digikey</text>
<text x="34.5" y="117.3">Digikey</text>
<text x="34.5" y="118.9">Digikey</text>
<text x="36.7" y="114.1">:</text>
<text x="38.3" y="114.1">Mouser</text>
<text x="40.9" y="115.7">SFH11-PBPC-D20-ST-BK</text>
<text x="40.9" y="117.3">SFH11-PBPC-D05-ST-BK</text>
<text x="40.9" y="118.9">SBH11-PBPC-D07-ST-BK</text>
<text x="44.7" y="114.1">CR0402AJW-472GAS</text>
</g>
</svg>
